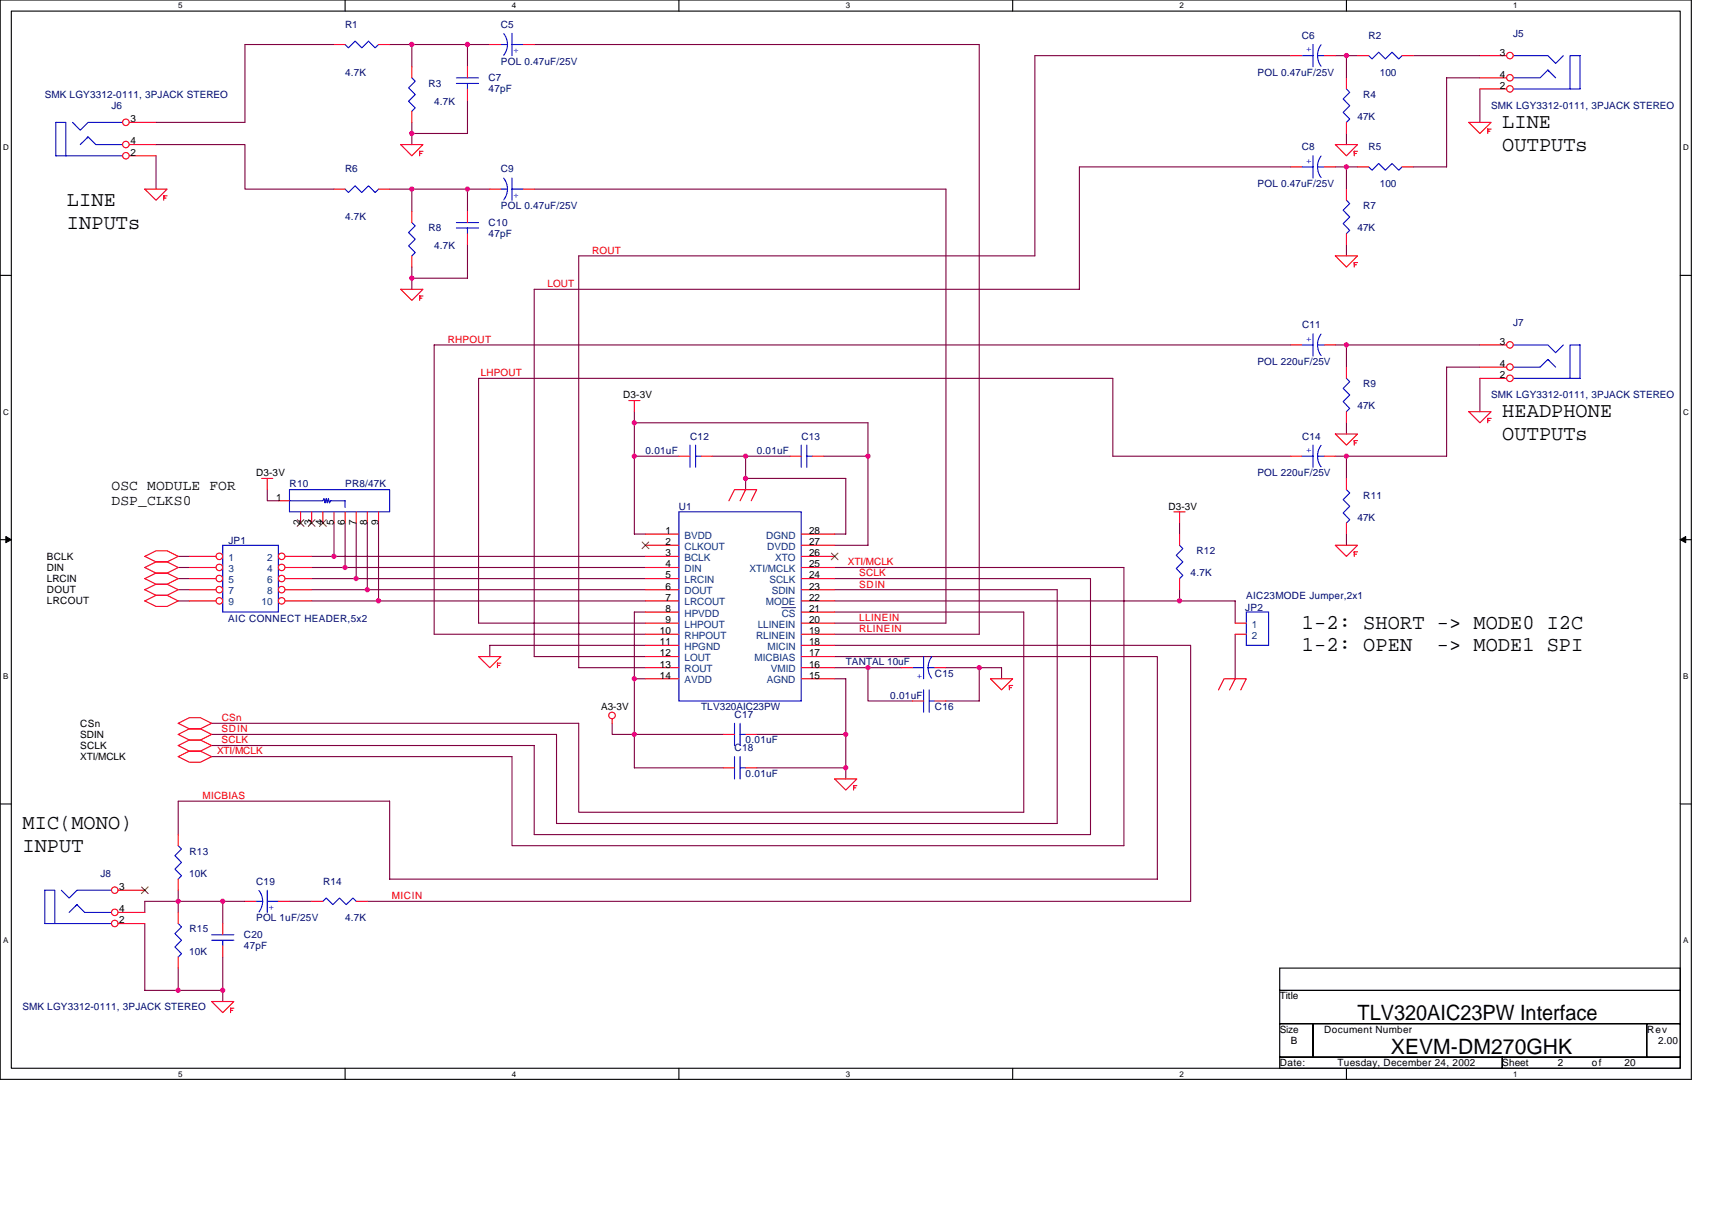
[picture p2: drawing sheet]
<svg xmlns="http://www.w3.org/2000/svg" width="297mm" height="210mm" viewBox="0 0 297 210" stroke-linecap="round" stroke-linejoin="round" font-family="sans-serif">
<path d="M0 0h293.5v187.2h-293.5zM2 1.9h289.5v183.4h-289.5z" fill="none" stroke="#000" stroke-width=".19"/>
<g fill="#fff">
<path d="M30.9 .2h.8v1.6h-.8z"/>
<path d="M30.9 185.5h.8v1.6h-.8z"/>
</g>
<path d="M59.9 0v1.9M59.9 185.3v1.9" fill="none" stroke="#000" stroke-width=".19"/>
<g fill="#fff">
<path d="M88.8 .2h.8v1.6h-.8z"/>
<path d="M88.8 185.5h.8v1.6h-.8z"/>
</g>
<path d="M117.8 0v1.9M117.8 185.3v1.9" fill="none" stroke="#000" stroke-width=".19"/>
<g fill="#fff">
<path d="M146.7 .2h.8v1.6h-.8z"/>
<path d="M146.7 185.5h.8v1.6h-.8z"/>
</g>
<path d="M175.7 0v1.9M175.7 185.3v1.9" fill="none" stroke="#000" stroke-width=".19"/>
<g fill="#fff">
<path d="M204.7 .2h.7v1.6h-.7z"/>
<path d="M204.7 185.5h.7v1.6h-.7z"/>
</g>
<path d="M233.6 0v1.9M233.6 185.3v1.9" fill="none" stroke="#000" stroke-width=".19"/>
<g fill="#fff">
<path d="M262.6 .2h.7v1.6h-.7z"/>
<path d="M262.6 185.5h.7v1.6h-.7z"/>
<path d="M.5 24.8h1v1.6h-1z"/>
<path d="M292 24.8h1v1.6h-1z"/>
<path d="M.5 70.7h1v1.5h-1z"/>
<path d="M292 70.7h1v1.5h-1z"/>
</g>
<path d="M0 47.8h2M291.5 47.8h2" fill="none" stroke="#000" stroke-width=".19"/>
<g fill="#fff">
<path d="M.5 116.5h.9v1.6h-.9z"/>
<path d="M292 116.5h.9v1.6h-.9z"/>
</g>
<path d="M0 93.6h2M291.5 93.6h2" fill="none" stroke="#000" stroke-width=".19"/>
<path d="M1 93.1l1 .5-1 .5zM291.5 93.6l1-.5v1z" fill="#000" stroke="#000" stroke-width=".17"/>
<g fill="#fff">
<path d="M.5 162.4h.9v1.5h-.9z"/>
<path d="M292 162.4h.9v1.5h-.9z"/>
</g>
<path d="M0 139.5h2M291.5 139.5h2M222 167.9h69.5v3.9h-69.5zM222 171.8h69.5v5.8h-69.5zM222 177.6h5.8v5.8h-5.8zM227.8 177.6h57.9v5.8h-57.9zM285.7 177.6h5.8v5.8h-5.8zM222 183.4h38.6v1.9h-38.6zM260.6 183.4h30.9v1.9h-30.9z" fill="none" stroke="#000" stroke-width=".19"/>
<g fill="none" stroke="#800040" stroke-width=".19">
<path d="M58 7.7h-15.5v13.5h-15.4M67.6 7.7h3.9v3.9M71.5 7.7h13.5M81.1 7.7v3.9M81.1 17.4v5.8h-9.6M92.7 7.7h77.2v102.3h-25.1M224 9.7h-44.4v34.7h-79.2v71.4h11.6M231.7 9.7h3.8M233.6 9.7v3.8M245.2 9.7h11.6M256.8 13.5h-5.8v15.5h-5.8M256.8 15.4v5.8"/>
<path d="M27.1 25.1h15.4v7.7h15.5M27.1 27v5.8M67.6 32.8h17.4M71.5 21.2v3.9M71.5 32.8v3.9M81.1 32.8v3.9M92.7 32.8h71.4v75.3h-19.3M224 29h-36.7v21.2h-94.6v63.7h19.3M231.7 29h3.8M233.6 23.2v1.9M233.6 29v3.8M71.5 48.3v1.9"/>
<path d="M81.1 42.5v5.8h-9.6v-2M224 59.8h-148.7v50.2h36.7M231.7 59.8h25.1M233.6 42.5v1.9M233.6 59.8v3.9M110.1 73.3h40.5v21.3h-5.8M110.1 71.4v21.2h1.9M110.1 79.1h7.7M123.6 79.1h13.5M129.4 79.1v3.9h17.3v9.6h-1.9M142.9 79.1h7.7M224 79.1h-30.9v-13.5h-110.1v42.5h29"/>
<path d="M233.6 73.3v2M233.6 79.1v3.9M256.8 63.7h-5.8v15.4h-19.3M256.8 65.6v5.8M30.9 96.5h1.9M30.9 98.4h1.9M46.4 84.9v2h1.9M54.1 96.5h3.9M54.1 98.4h5.8M58 90.7v5.8h54M59.9 90.7v7.7h52.1M61.8 90.7v9.7h50.2"/>
<path d="M63.7 90.7v11.6h48.3M65.7 90.7v13.5h46.3M129.4 83v1.9M144.8 98.4h50.2v48.3h-106.2v-15.4h-52.1M204.7 90.7v1.9M233.6 92.6v2M30.9 100.4h1.9M30.9 102.3h1.9M30.9 104.2h1.9M54.1 100.4h7.7M54.1 102.3h9.6M54.1 104.2h11.6"/>
<path d="M110.1 117.8h1.9M112 106.2h-1.9v27h15.4M112 112h-27v1.9M144.8 115.8h5.8v5.8h7.7M144.8 106.2h32.8v34.7h-77.2v-15.4h-63.7M144.8 102.3h38.6v40.6h-86.8v-15.5h-59.9M144.8 112h61.8v44.4h-142.9M144.8 113.9h56v38.6h-133.2v-13.5h-36.7v5.8M144.8 117.8h1.9v9.6M144.8 100.4h44.4v44.4h-96.5v-15.5h-56M144.8 104.2h69.5v3.9M150.6 115.8h5.8"/>
<path d="M164.1 115.8h9.7v2M169.9 115.8v5.8h-5.8M204.7 102.3v1.9M214.3 110v7.8M106.2 125.5v1.9h19.3M131.3 127.4h15.4v5.8M131.3 133.2h15.4v1.9M30.9 154.4v3.9M38.6 156.4v3.8M42.5 156.4h-17.4v1.9M50.2 156.4h3.9M25.1 160.2v11.6h13.5"/>
<path d="M30.9 167.9v3.9M38.6 166v7.7"/>
</g>
<g fill="none" stroke="#f00" stroke-width=".19">
<path d="M85 7.7h1.9M90.8 7.7h1.9M25.1 32.8h3.9l-1.9 1.9zM28.4 34.2v-.2v.7M28.4 34h.6M28.4 34.4h.4M58 32.8h1.9M65.7 32.8h1.9M69.5 25.1h3.9l-1.9 1.9zM71.5 36.7v1.9M72.8 26.4v-.2v.8M72.8 26.2h.6"/>
<path d="M72.8 26.6h.4M85 32.8h1.9M90.8 32.8h1.9M231.7 25.1h3.8l-1.9 1.9zM235 26.4v-.2v.8M235 26.2h.5M235 26.6h.3M254.8 21.2h3.9l-1.9 2zM258.1 22.6v-.2v.8M258.1 22.4h.6M258.1 22.8h.4M69.5 50.2h3.9l-1.9 1.9z"/>
<path d="M71.5 44.4v1.9M72.8 51.5v-.1v.7M72.8 51.4h.6M72.8 51.7h.4M231.7 44.4h3.8l-1.9 1.9zM235 45.7v-.1v.7M235 45.6h.5M235 45.9h.3M109.1 69.5h1.9M110.1 69.5v1.9M231.7 75.3h3.8l-1.9 1.9zM233.6 63.7v1.9"/>
<path d="M233.6 71.4v1.9M235 76.6v-.2v.8M235 76.4h.5M235 76.8h.3M254.8 71.4h3.9l-1.9 1.9zM258.1 72.8v-.2v.7M258.1 72.6h.6M258.1 73h.4M25.1 98.4l2-.9h1.9l1.9 .9-1.9 1h-1.9zM25.1 96.5l2-1h1.9l1.9 1-1.9 1h-1.9zM45.4 83h1.9M46.4 83v1.9"/>
<path d="M48.3 86.9h1.9M52.2 88.8v1.9M54.1 88.8v1.9M56 88.8v1.9M58 88.8v1.9M59.9 88.8v1.9M61.8 88.8v1.9M63.7 88.8v1.9M65.7 88.8v1.9M126.5 86.9l.9-2h3.9l-1 2M129.4 84.9l-1 2M203.7 88.8h1.9"/>
<path d="M204.7 88.8v1.9M204.7 92.6v2M231.7 94.6h3.8l-1.9 1.9zM235 95.9v-.2v.8M235 95.7h.5M235 96.1h.3M25.1 100.4l2-1h1.9l1.9 1-1.9 .9h-1.9zM25.1 104.2l2-.9h1.9l1.9 .9-1.9 1h-1.9zM25.1 102.3l2-1h1.9l1.9 1-1.9 1h-1.9zM83 113.9h3.9l-1.9 1.9zM86.3 115.2v-.2v.8M86.3 115h.6"/>
<path d="M86.3 115.4h.4M171.8 117.8h3.9l-1.9 1.9zM175.1 119.1v-.2v.8M175.1 118.9h.6M175.1 119.3h.4M204.7 100.4v1.9M211.4 119.7l1-1.9h3.8l-.9 1.9M214.3 117.8l-1 1.9M214.3 108.1h1.9M214.3 110h1.9M30.9 131.3l1.9-1h2l1.9 1-1.9 .9h-2zM30.9 129.3l1.9-.9h2l1.9 .9-1.9 1h-2z"/>
<path d="M30.9 125.5l1.9-1h2l1.9 1-1.9 .9h-2zM30.9 127.4l1.9-1h2l1.9 1-1.9 1h-2zM106.2 124.7v.8M125.5 127.4h1.9M129.4 127.4h1.9M144.8 135.1h3.9l-2 2zM148.1 136.5v-.2v.8M148.1 136.3h.6M148.1 136.7h.4M54.1 156.4h1.9M61.8 156.4h1.9M36.7 173.7h3.9l-2 2z"/>
<path d="M38.6 160.2v2M38.6 164.1v1.9M40 175.1v-.2v.8M40 174.9h.6M40 175.3h.4"/>
<circle cx="106.2" cy="124.1" r=".57"/>
</g>
<g fill="none" stroke="#00f" stroke-width=".19">
<path d="M86.9 7.7h1.2M87.4 5.8a3 3 0 0 1 0 3.8M88.8 5.8v3.9M88.8 7.7h2M59.9 32.8l.5 .6 1.2-1.2 1.2 1.2 1.1-1.2 1.2 1.2 .6-.6M71.5 38.6l.5 .6-1.1 1.1 1.1 1.2-1.1 1.2 1.1 1.1-.5 .6M86.9 32.8h1.2M87.4 30.9a3 3 0 0 1 0 3.8M88.8 32.8h2M88.8 30.9v3.8M233.6 65.6l.6 .6-1.2 1.2 1.2 1.1-1.2 1.2 1.2 1.1-.6 .6M50.2 84.9h17.4v3.9h-17.4z"/>
<path d="M50.2 86.9h5.8l.2-.4 .2 .7 .2-.7 .2 .7 .2-.7 .2 .7 .2-.3h2.5v1.1M204.7 94.6l.5 .6-1.1 1.1 1.1 1.2-1.1 1.1 1.1 1.2-.5 .6M216.2 106.2h3.9v5.8h-3.9zM127.4 125.5v3.8M128.4 125.5v3.8M128.4 127.4h1M10.6 154.4l1.4 1.4 1.4-1.4h5.9M13.2 157.1l.2-.2-1.4 1.4M13.4 156.9l1.3 1.4h4.6M56 156.4l.6-.6 1.2 1.1 1.1-1.1 1.2 1.1 1.1-1.1 .6 .6M9.5 160.2v-5.8h-1.7v5.8h11.5M36.7 162.2h3.9"/>
<path d="M36.7 163.1h3.9M38.6 163.1v1"/>
</g>
<path d="M51.6 90.1l1.1 1.2M52.7 90.1l-1.1 1.2M53.5 90.1l1.2 1.2M54.6 90.1l-1.1 1.2M55.5 90.1l1.1 1.2M56.6 90.1l-1.2 1.2" fill="none" stroke="#804000" stroke-width=".17"/>
<circle cx="19.9" cy="154.4" r=".57" fill="#fff" stroke="#f00" stroke-width=".19"/>
<path d="M20.5 154.4h4.6" fill="none" stroke="#f00" stroke-width=".19"/>
<path d="M24.6 153.9l1.1 1.1M25.7 153.9l-1.2 1.1" fill="none" stroke="#804000" stroke-width=".17"/>
<circle cx="19.9" cy="158.3" r=".57" fill="#fff" stroke="#f00" stroke-width=".19"/>
<path d="M20.5 158.3h4.6" fill="none" stroke="#f00" stroke-width=".19"/>
<circle cx="19.9" cy="160.2" r=".57" fill="#fff" stroke="#f00" stroke-width=".19"/>
<path d="M20.5 160.2h4.6" fill="none" stroke="#f00" stroke-width=".19"/>
<path d="M262.6 59.8h6l1.3 1.4 1.3-1.4M262.6 65.6h11.5v-5.8h-1.7v5.8M268.6 62.4l-1.4 1.3h-4.6M268.7 62.5l-.1-.1 1.3 1.3" fill="none" stroke="#00f" stroke-width=".19"/>
<circle cx="262" cy="59.8" r=".57" fill="#fff" stroke="#f00" stroke-width=".19"/>
<path d="M256.8 59.8h4.6" fill="none" stroke="#f00" stroke-width=".19"/>
<circle cx="262" cy="63.7" r=".57" fill="#fff" stroke="#f00" stroke-width=".19"/>
<path d="M256.8 63.7h4.6" fill="none" stroke="#f00" stroke-width=".19"/>
<circle cx="262" cy="65.6" r=".57" fill="#fff" stroke="#f00" stroke-width=".19"/>
<path d="M71.5 11.6v1.9M71.5 19.3v1.9M81.1 11.6v1.9M81.1 15.4v2M117.8 79.1h1.9M121.6 79.1h2M256.8 65.6h4.6M233.6 83v1.9M233.6 90.7v1.9M30.9 158.3v1.9M30.9 166v1.9" fill="none" stroke="#f00" stroke-width=".19"/>
<g fill="none" stroke="#00f" stroke-width=".19">
<path d="M71.5 13.5l.5 .6-1.1 1.1 1.1 1.2-1.1 1.2 1.1 1.1-.5 .6M79.2 13.5h3.8M79.2 14.5h3.8M81.1 14.5v.9M11.4 27v-5.8h-1.7v5.8h11.6M12.6 21.2l1.3 1.4 1.4-1.4h6M15.1 23.9l.2-.2-1.4 1.4M15.3 23.7l1.3 1.4h4.7M119.7 77.2v3.9M120.7 77.2v3.9M120.7 79.1h.9M233.6 84.9l.6 .6-1.2 1.2 1.2 1.1-1.2 1.2 1.2 1.1-.6 .6"/>
<path d="M30.9 160.2l.6 .6-1.2 1.1 1.2 1.2-1.2 1.2 1.2 1.1-.6 .6"/>
</g>
<circle cx="21.8" cy="21.2" r=".57" fill="#fff" stroke="#f00" stroke-width=".19"/>
<path d="M22.4 21.2h4.7" fill="none" stroke="#f00" stroke-width=".19"/>
<circle cx="21.8" cy="25.1" r=".57" fill="#fff" stroke="#f00" stroke-width=".19"/>
<path d="M22.4 25.1h4.7" fill="none" stroke="#f00" stroke-width=".19"/>
<circle cx="21.8" cy="27" r=".57" fill="#fff" stroke="#f00" stroke-width=".19"/>
<path d="M58 7.7h1.9M65.7 7.7h1.9M22.4 27h4.7M235.5 29h2M243.3 29h1.9M224 59.8h1.9M229.8 59.8h1.9" fill="none" stroke="#f00" stroke-width=".19"/>
<path d="M59.9 7.7l.5 .6 1.2-1.2 1.2 1.2 1.1-1.2 1.2 1.2 .6-.6M237.5 29l.6 .5 1.1-1.1 1.2 1.1 1.1-1.1 1.2 1.1 .6-.5M225.9 59.8h1.9M227.8 57.9v3.9M228.6 59.8h1.2M229.2 58a3.1 3.1 0 0 0 0 3.7M38.6 94.6h9.7v11.6h-9.7z" fill="none" stroke="#00f" stroke-width=".19"/>
<circle cx="38.1" cy="96.5" r=".57" fill="#fff" stroke="#f00" stroke-width=".19"/>
<path d="M32.8 96.5h4.7" fill="none" stroke="#f00" stroke-width=".19"/>
<circle cx="48.9" cy="96.5" r=".57" fill="#fff" stroke="#f00" stroke-width=".19"/>
<path d="M49.5 96.5h4.6" fill="none" stroke="#f00" stroke-width=".19"/>
<circle cx="38.1" cy="98.4" r=".57" fill="#fff" stroke="#f00" stroke-width=".19"/>
<path d="M32.8 98.4h4.7" fill="none" stroke="#f00" stroke-width=".19"/>
<circle cx="48.9" cy="98.4" r=".57" fill="#fff" stroke="#f00" stroke-width=".19"/>
<path d="M49.5 98.4h4.6" fill="none" stroke="#f00" stroke-width=".19"/>
<circle cx="38.1" cy="100.4" r=".57" fill="#fff" stroke="#f00" stroke-width=".19"/>
<path d="M32.8 100.4h4.7" fill="none" stroke="#f00" stroke-width=".19"/>
<circle cx="48.9" cy="100.4" r=".57" fill="#fff" stroke="#f00" stroke-width=".19"/>
<path d="M49.5 100.4h4.6" fill="none" stroke="#f00" stroke-width=".19"/>
<circle cx="38.1" cy="102.3" r=".57" fill="#fff" stroke="#f00" stroke-width=".19"/>
<path d="M32.8 102.3h4.7" fill="none" stroke="#f00" stroke-width=".19"/>
<circle cx="48.9" cy="102.3" r=".57" fill="#fff" stroke="#f00" stroke-width=".19"/>
<path d="M49.5 102.3h4.6" fill="none" stroke="#f00" stroke-width=".19"/>
<circle cx="38.1" cy="104.2" r=".57" fill="#fff" stroke="#f00" stroke-width=".19"/>
<path d="M32.8 104.2h4.7" fill="none" stroke="#f00" stroke-width=".19"/>
<circle cx="48.9" cy="104.2" r=".57" fill="#fff" stroke="#f00" stroke-width=".19"/>
<g fill="none" stroke="#f00" stroke-width=".19">
<path d="M224 9.7h1.9M229.8 9.7h1.9M233.6 13.5v1.9M235.5 9.7h2M243.3 9.7h1.9M224 29h1.9M229.8 29h1.9M233.6 21.2v2M137.1 79.1h1.9M140.9 79.1h2M224 79.1h1.9M229.8 79.1h1.9"/>
<path d="M112 92.6h5.8M112 94.6h5.8M112 96.5h5.8M112 98.4h5.8M139 92.6h5.8M139 94.6h5.8M139 96.5h5.8M139 98.4h5.8M49.5 104.2h4.6M112 104.2h5.8M112 100.4h5.8M112 102.3h5.8"/>
<path d="M112 106.2h5.8M112 108.1h5.8M112 110h5.8M112 112h5.8M112 113.9h5.8M112 115.8h5.8M112 117.8h5.8M139 104.2h5.8M139 100.4h5.8M139 102.3h5.8M139 106.2h5.8M139 108.1h5.8"/>
<path d="M139 110h5.8M139 112h5.8M139 113.9h5.8M139 115.8h5.8M139 117.8h5.8M156.4 115.8h1.9M162.2 115.8h1.9M125.5 133.2h1.9M129.4 133.2h1.9M158.3 121.6h1.9M162.2 121.6h1.9M30.9 144.8v1.9"/>
<path d="M30.9 152.5v1.9M42.5 156.4h1.9M48.3 156.4h1.9"/>
</g>
<g fill="none" stroke="#00f" stroke-width=".19">
<path d="M225.9 9.7h1.9M227.8 7.7v3.9M228.6 9.7h1.2M229.2 7.8a3.1 3.1 0 0 0 0 3.7M233.6 15.4l.6 .6-1.2 1.2 1.2 1.1-1.2 1.2 1.2 1.2-.6 .5M237.5 9.7l.6 .5 1.1-1.1 1.2 1.1 1.1-1.1 1.2 1.1 .6-.5M262.6 15.4h11.5v-5.7h-1.7v5.7M262.6 9.7h6l1.3 1.3 1.3-1.3M268.6 12.1l-1.4 1.4h-4.6M268.7 12.3l-.1-.2 1.3 1.4M225.9 29h1.9M227.8 27v3.9"/>
<path d="M228.6 29h1.2M229.2 27.1a3.1 3.1 0 0 0 0 3.7M139 77.2v3.9M140 79.1h.9M140 77.2v3.9M225.9 79.1h1.9M227.8 77.2v3.9M228.6 79.1h1.2M229.2 77.3a3.1 3.1 0 0 0 0 3.7M117.8 88.8h21.2v32.8h-21.2zM158.3 115.8h1.9M160.2 113.9v3.9"/>
<path d="M160.2 119.7v3.8M161 115.8l.3 1.2 .3 .7M161 115.8h1.2M161.2 119.7v3.8M161.6 113.9l-.3 .7-.3 1.2M127.4 131.3v3.8M128.4 131.3v3.8M128.4 133.2h1M161.2 121.6h1M30.9 146.7l.6 .6-1.2 1.1 1.2 1.2-1.2 1.2 1.2 1.1-.6 .6M44.4 156.4h1.2M44.9 154.5a3 3 0 0 1 0 3.7"/>
<path d="M46.4 156.4h1.9M46.4 154.4v3.9"/>
</g>
<path d="M111.4 94l1.2 1.2M112.6 94l-1.2 1.2M144.2 95.9l1.2 1.2M145.4 95.9l-1.2 1.2" fill="none" stroke="#804000" stroke-width=".17"/>
<path d="M135.6 105.4h2.4" fill="none" stroke="#004080" stroke-width=".17"/>
<circle cx="262" cy="9.6" r=".57" fill="#fff" stroke="#f00" stroke-width=".19"/>
<path d="M256.8 9.7h4.6" fill="none" stroke="#f00" stroke-width=".19"/>
<circle cx="262" cy="13.5" r=".57" fill="#fff" stroke="#f00" stroke-width=".19"/>
<path d="M256.8 13.5h4.6" fill="none" stroke="#f00" stroke-width=".19"/>
<circle cx="262" cy="15.4" r=".57" fill="#fff" stroke="#f00" stroke-width=".19"/>
<path d="M256.8 15.4h4.6M81.1 36.7v1.9M233.6 32.8v1.9M81.1 40.5v2M233.6 40.5v2" fill="none" stroke="#f00" stroke-width=".19"/>
<path d="M79.2 38.6h3.8M79.2 39.6h3.8M81.1 39.6v.9M233.6 34.7l.6 .6-1.2 1.2 1.2 1.1-1.2 1.2 1.2 1.2-.6 .5" fill="none" stroke="#00f" stroke-width=".19"/>
<g fill="#f0f" stroke="#f0f" stroke-width=".19">
<circle cx="81.1" cy="7.7" r=".38"/>
<circle cx="71.4" cy="7.7" r=".38"/>
<circle cx="71.4" cy="23.1" r=".38"/>
<circle cx="71.4" cy="32.8" r=".38"/>
<circle cx="71.4" cy="48.2" r=".38"/>
<circle cx="81.1" cy="32.8" r=".38"/>
<circle cx="110" cy="73.3" r=".38"/>
<circle cx="146.7" cy="127.4" r=".38"/>
<circle cx="146.7" cy="133.2" r=".38"/>
<circle cx="110" cy="117.7" r=".38"/>
<circle cx="110" cy="79.1" r=".38"/>
<circle cx="129.3" cy="83" r=".38"/>
<circle cx="129.4" cy="79.1" r=".38"/>
<circle cx="150.6" cy="79.1" r=".38"/>
<circle cx="150.6" cy="115.8" r=".38"/>
<circle cx="169.9" cy="115.8" r=".38"/>
<circle cx="110" cy="127.4" r=".38"/>
<circle cx="204.6" cy="104.2" r=".38"/>
<circle cx="233.6" cy="9.6" r=".38"/>
<circle cx="233.6" cy="28.9" r=".38"/>
<circle cx="233.6" cy="59.8" r=".38"/>
<circle cx="233.6" cy="79.1" r=".38"/>
<circle cx="30.9" cy="156.3" r=".38"/>
<circle cx="30.9" cy="171.8" r=".38"/>
<circle cx="38.6" cy="171.8" r=".38"/>
<circle cx="38.6" cy="156.3" r=".38"/>
<circle cx="57.9" cy="96.5" r=".38"/>
<circle cx="59.9" cy="98.4" r=".38"/>
<circle cx="61.8" cy="100.4" r=".38"/>
<circle cx="63.7" cy="102.3" r=".38"/>
<circle cx="65.7" cy="104.2" r=".38"/>
</g>
<g font-size="3.7">
<text x="260.6" y="22.2">LINE</text>
<text x="260.6" y="26.1">OUTPUTs</text>
<text x="11.6" y="35.7">LINE</text>
<text x="11.6" y="39.6">INPUTs</text>
<text x="260.6" y="72.4">HEADPHONE</text>
<text x="260.6" y="76.3">OUTPUTs</text>
<text x="225.9" y="109.1">1-2: SHORT -&gt; MODE0 I2C</text>
<text x="225.9" y="112.9">1-2: OPEN</text>
<text x="249.3" y="112.9">-&gt; MODE1 SPI</text>
<text x="3.9" y="143.8">MIC(MONO)</text>
<text x="3.9" y="147.7">INPUT</text>
<text x="235.5" y="177">TLV320AIC23PW Interface</text>
<text x="241.3" y="182.8">XEVM-DM270GHK</text>
</g>
<g font-size="2.5">
<text x="19.3" y="85">OSC MODULE FOR</text>
<text x="19.3" y="87.6">DSP_CLKS0</text>
</g>
<g font-size="1.7" fill="#000080">
<text x="59.9" y="4.8">R1</text>
<text x="86.9" y="4.8">C5</text>
<text x="86.9" y="11.2">POL 0.47uF/25V</text>
<text x="225.9" y="6.8">C6</text>
<text x="237.5" y="6.8">R2</text>
<text x="262.6" y="6.4">J5</text>
<text x="7.8" y="17">SMK LGY3312-0111, 3PJACK STEREO</text>
<text x="59.9" y="13.1">4.7K</text>
<text x="74.4" y="15">R3</text>
<text x="84.8" y="14.1">C7</text>
<text x="84.8" y="16">47pF</text>
<text x="218.2" y="13.1">POL 0.47uF/25V</text>
<text x="236.5" y="17">R4</text>
<text x="239.4" y="13.1">100</text>
<text x="19.3" y="18.9">J6</text>
<text x="75.3" y="18.1">4.7K</text>
<text x="235.5" y="20.8">47K</text>
<text x="258.7" y="18.9">SMK LGY3312-0111, 3PJACK STEREO</text>
<text x="59.9" y="29.9">R6</text>
<text x="86.9" y="29.9">C9</text>
<text x="225.9" y="26.1">C8</text>
<text x="237.5" y="26.1">R5</text>
<text x="218.2" y="32.4">POL 0.47uF/25V</text>
<text x="239.4" y="32.4">100</text>
<text x="59.9" y="38.2">4.7K</text>
<text x="74.4" y="40.2">R8</text>
<text x="84.8" y="39.2">C10</text>
<text x="84.8" y="41.1">47pF</text>
<text x="86.9" y="36.3">POL 0.47uF/25V</text>
<text x="235.5" y="40.2">47K</text>
<text x="236.5" y="36.3">R7</text>
<text x="75.3" y="43.2">4.7K</text>
<text x="225.9" y="56.9">C11</text>
<text x="262.6" y="56.6">J7</text>
<text x="218.2" y="63.3">POL 220uF/25V</text>
<text x="235.5" y="71">47K</text>
<text x="236.5" y="67.2">R9</text>
<text x="258.7" y="69.1">SMK LGY3312-0111, 3PJACK STEREO</text>
<text x="119.7" y="76.2">C12</text>
<text x="139" y="76.2">C13</text>
<text x="225.9" y="76.2">C14</text>
<text x="112" y="78.8">0.01uF</text>
<text x="131.3" y="78.8">0.01uF</text>
<text x="218.2" y="82.6">POL 220uF/25V</text>
<text x="50.2" y="84.5">R10</text>
<text x="59.9" y="84.5">PR8/47K</text>
<text x="117.8" y="88.4">U1</text>
<text x="236.5" y="86.5">R11</text>
<text x="39.6" y="94.4">JP1</text>
<text x="235.5" y="90.3">47K</text>
<text x="206.6" y="100">4.7K</text>
<text x="207.6" y="96.1">R12</text>
<text x="39.6" y="107.9">AIC CONNECT HEADER,5x2</text>
<text x="216.1" y="106">JP2</text>
<text x="216.2" y="103.8">AIC23MODE Jumper,2x1</text>
<text x="146.7" y="115.4">TANTAL 10uF</text>
<text x="162.2" y="117.4">C15</text>
<text x="121.6" y="123.1">TLV320AIC23PW</text>
<text x="127.5" y="124.5">C17</text>
<text x="154.5" y="121.2">0.01uF</text>
<text x="162.2" y="123.1">C16</text>
<text x="127.5" y="130.3">C18</text>
<text x="129.4" y="128.9">0.01uF</text>
<text x="129.4" y="134.7">0.01uF</text>
<text x="32.9" y="148.3">R13</text>
<text x="17.4" y="152.1">J8</text>
<text x="32.8" y="152.1">10K</text>
<text x="44.4" y="153.5">C19</text>
<text x="56" y="153.5">R14</text>
<text x="32.9" y="161.8">R15</text>
<text x="44.4" y="159.8">POL 1uF/25V</text>
<text x="59.9" y="159.8">4.7K</text>
<text x="32.8" y="165.6">10K</text>
<text x="42.3" y="164.7">47pF</text>
<text x="42.3" y="162.7">C20</text>
<text x="3.9" y="175.3">SMK LGY3312-0111, 3PJACK STEREO</text>
</g>
<g font-size="1.7" fill="#00f">
<text x="89.1" y="8.3" transform="rotate(90 89.1 8.3)">+</text>
<text x="227.6" y="9.1" transform="rotate(-90 227.6 9.1)">+</text>
<text x="227.6" y="28.4" transform="rotate(-90 227.6 28.4)">+</text>
<text x="89.1" y="33.4" transform="rotate(90 89.1 33.4)">+</text>
<text x="227.6" y="59.3" transform="rotate(-90 227.6 59.3)">+</text>
<text x="227.6" y="78.6" transform="rotate(-90 227.6 78.6)">+</text>
<text x="160" y="117.8" transform="rotate(-90 160 117.8)">+</text>
<text x="46.6" y="156.9" transform="rotate(90 46.6 156.9)">+</text>
</g>
<g font-size="1.7">
<text x="260.2" y="9.6">3</text>
<text x="260.2" y="13.5">4</text>
<text x="260.2" y="15.4">2</text>
<text x="22.6" y="21.2">3</text>
<text x="22.6" y="25.1">4</text>
<text x="22.6" y="27">2</text>
<text x="260.2" y="59.8">3</text>
<text x="260.2" y="63.7">4</text>
<text x="260.2" y="65.6">2</text>
<text x="108.1" y="69.1">D3-3V</text>
<text x="44.4" y="82.6">D3-3V</text>
<text x="47.9" y="86.8">1</text>
<text x="202.7" y="88.4">D3-3V</text>
<text x="52.1" y="91.1" transform="rotate(-90 52.1 91.1)">2</text>
<text x="54.1" y="91.1" transform="rotate(-90 54.1 91.1)">3</text>
<text x="56" y="91.1" transform="rotate(-90 56 91.1)">4</text>
<text x="57.9" y="91.1" transform="rotate(-90 57.9 91.1)">5</text>
<text x="59.9" y="91.1" transform="rotate(-90 59.9 91.1)">6</text>
<text x="61.8" y="91.1" transform="rotate(-90 61.8 91.1)">7</text>
<text x="63.7" y="91.1" transform="rotate(-90 63.7 91.1)">8</text>
<text x="65.7" y="91.1" transform="rotate(-90 65.7 91.1)">9</text>
<text x="115.5" y="92.6">1</text>
<text x="115.5" y="94.6">2</text>
<text x="140.4" y="92.6">28</text>
<text x="140.4" y="94.6">27</text>
<text x="8.1" y="99">DIN</text>
<text x="8.1" y="101">LRCIN</text>
<text x="8.1" y="97.1">BCLK</text>
<text x="115.5" y="96.5">3</text>
<text x="115.5" y="98.4">4</text>
<text x="115.5" y="100.4">5</text>
<text x="140.4" y="100.4">24</text>
<text x="140.4" y="96.5">26</text>
<text x="140.4" y="98.4">25</text>
<text x="8.1" y="104.8">LRCOUT</text>
<text x="8.1" y="102.9">DOUT</text>
<text x="115.5" y="102.3">6</text>
<text x="115.5" y="104.2">7</text>
<text x="115.5" y="106.2">8</text>
<text x="140.4" y="106.2">21</text>
<text x="140.4" y="104.2">22</text>
<text x="140.4" y="102.3">23</text>
<text x="114.5" y="110">10</text>
<text x="114.5" y="111.9">11</text>
<text x="114.5" y="113.9">12</text>
<text x="115.5" y="108.1">9</text>
<text x="140.4" y="111.9">18</text>
<text x="140.4" y="113.9">17</text>
<text x="140.4" y="110">19</text>
<text x="140.4" y="108.1">20</text>
<text x="114.5" y="115.8">13</text>
<text x="114.5" y="117.7">14</text>
<text x="140.4" y="117.7">15</text>
<text x="140.4" y="115.8">16</text>
<text x="104.3" y="123.1">A3-3V</text>
<text x="13.9" y="131.8">XTI/MCLK</text>
<text x="13.9" y="129.9">SCLK</text>
<text x="13.9" y="126">CSn</text>
<text x="13.9" y="128">SDIN</text>
<text x="20.7" y="154.4">3</text>
<text x="20.7" y="158.3">4</text>
<text x="20.7" y="160.2">2</text>
<text x="222" y="173.4">Title</text>
<text x="222" y="179.1">Size</text>
<text x="229.8" y="179.1">Document Number</text>
<text x="285.8" y="179.1">Rev</text>
<text x="222.1" y="184.9">Date:</text>
<text x="224" y="181.1">B</text>
<text x="232.1" y="184.9">Tuesday, December 24, 2002</text>
<text x="260.6" y="184.9">Sheet</text>
<text x="270.3" y="184.9">2</text>
<text x="276.2" y="184.9">of</text>
<text x="281.9" y="184.9">20</text>
<text x="287.7" y="181.1">2.00</text>
</g>
<g font-size="1.7" fill="#f00">
<text x="102.7" y="44">ROUT</text>
<text x="95" y="49.8">LOUT</text>
<text x="77.7" y="59.5">RHPOUT</text>
<text x="83.4" y="65.3">LHPOUT</text>
<text x="147.1" y="98.1">XTI/MCLK</text>
<text x="149.1" y="100">SCLK</text>
<text x="149.1" y="101.9">SDIN</text>
<text x="149.1" y="107.7">LLINEIN</text>
<text x="149.1" y="109.6">RLINEIN</text>
<text x="38.5" y="125.1">CSn</text>
<text x="37.7" y="130.9">XTI/MCLK</text>
<text x="38.4" y="127">SDIN</text>
<text x="38.4" y="128.9">SCLK</text>
<text x="35.2" y="138.6">MICBIAS</text>
<text x="68" y="156">MICIN</text>
</g>
<g font-size="1.7" fill="#004080">
<text x="118.8" y="93.4">BVDD</text>
<text x="118.8" y="95.4">CLKOUT</text>
<text x="132.9" y="93.4">DGND</text>
<text x="133.1" y="95.4">DVDD</text>
<text x="39.6" y="97.3">1</text>
<text x="39.6" y="99.2">3</text>
<text x="39.6" y="101.2">5</text>
<text x="46.4" y="97.3">2</text>
<text x="46.4" y="99.2">4</text>
<text x="46.4" y="101.2">6</text>
<text x="118.8" y="97.3">BCLK</text>
<text x="118.8" y="99.2">DIN</text>
<text x="118.8" y="101.2">LRCIN</text>
<text x="130.1" y="99.2">XTI/MCLK</text>
<text x="133.5" y="101.2">SCLK</text>
<text x="134.5" y="97.3">XTO</text>
<text x="39.6" y="103.1">7</text>
<text x="39.6" y="105">9</text>
<text x="45.4" y="105">10</text>
<text x="46.4" y="103.1">8</text>
<text x="118.8" y="103.1">DOUT</text>
<text x="118.8" y="105">LRCOUT</text>
<text x="118.8" y="107">HPVDD</text>
<text x="132.9" y="105">MODE</text>
<text x="133.9" y="103.1">SDIN</text>
<text x="135.6" y="107">CS</text>
<text x="118.8" y="108.9">LHPOUT</text>
<text x="118.8" y="110.8">RHPOUT</text>
<text x="118.8" y="112.7">HPGND</text>
<text x="131.2" y="110.8">RLINEIN</text>
<text x="131.5" y="108.9">LLINEIN</text>
<text x="133.2" y="112.7">MICIN</text>
<text x="217.2" y="108.9">1</text>
<text x="217.2" y="110.8">2</text>
<text x="118.8" y="114.7">LOUT</text>
<text x="118.8" y="116.6">ROUT</text>
<text x="118.8" y="118.5">AVDD</text>
<text x="130.9" y="114.7">MICBIAS</text>
<text x="133" y="118.5">AGND</text>
<text x="133.7" y="116.6">VMID</text>
</g>
<g font-size="1.4">
<text x="30.9" y="1.5">5</text>
<text x="88.8" y="1.5">4</text>
<text x="146.7" y="1.5">3</text>
<text x="204.7" y="1.5">2</text>
<text x="262.6" y="1.5">1</text>
<text x=".5" y="26.1">D</text>
<text x="292" y="26.1">D</text>
<text x=".5" y="71.9">C</text>
<text x="292" y="71.9">C</text>
<text x=".5" y="117.8">B</text>
<text x="292" y="117.8">B</text>
<text x=".5" y="163.6">A</text>
<text x="292" y="163.6">A</text>
<text x="30.9" y="186.8">5</text>
<text x="88.8" y="186.8">4</text>
<text x="146.7" y="186.8">3</text>
<text x="204.7" y="186.8">2</text>
<text x="262.6" y="186.8">1</text>
</g>
</svg>
